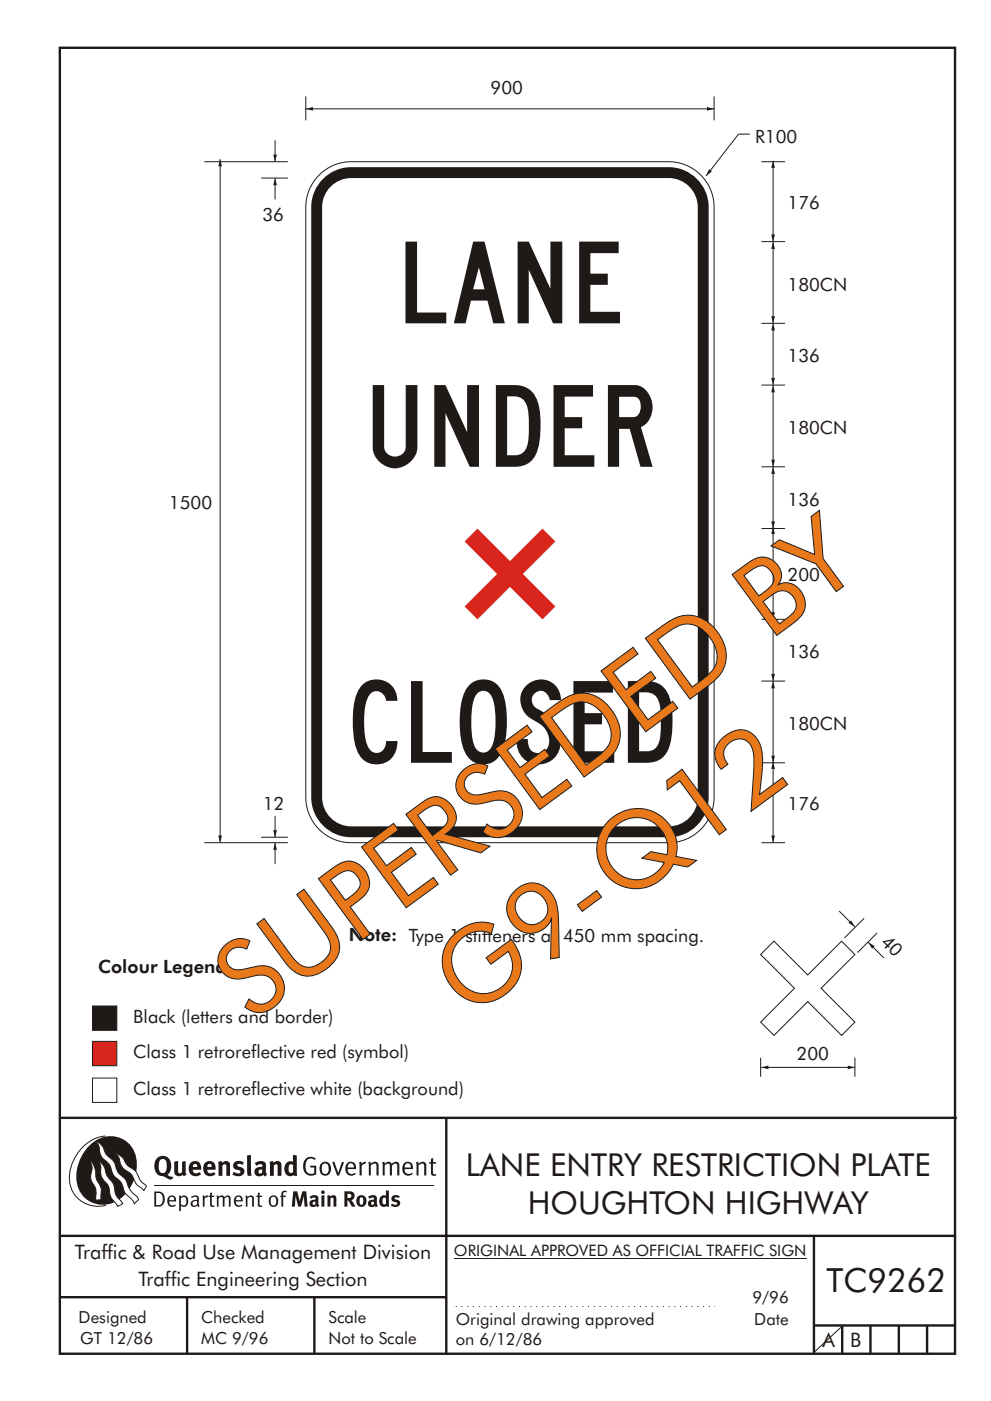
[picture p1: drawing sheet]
<svg xmlns="http://www.w3.org/2000/svg" width="210mm" height="297mm" viewBox="0 0 210 297" stroke-linecap="round" stroke-linejoin="round" font-family="sans-serif">
<g fill="none" stroke="#1f1a17" stroke-width=".51">
<path d="M12.7 10.1h189.9v276.9h-189.9zM12.7 237h190.3M94.7 236.9v50.1M12.7 262h190M12.7 275h82M39.7 275v12M66.7 275v12M172.7 262v25M172.7 281h30M178.7 281v6M184.7 281v6M190.7 281v6"/>
<path d="M196.7 281v6"/>
</g>
<path d="M96.7 277h55" fill="none" stroke="#1f1a17" stroke-width=".21" stroke-dasharray=".2 1" stroke-linecap="butt"/>
<path d="M19.6 228.6h5.2v5.1h-5.2z" fill-rule="evenodd" fill="#fff" stroke="#1f1a17" stroke-width=".21"/>
<path d="M19.6 220.8h5.2v5.2h-5.2z" fill-rule="evenodd" fill="#d9261c" stroke="#1f1a17" stroke-width=".21"/>
<path d="M19.6 213.3h5.2v5.1h-5.2z" fill-rule="evenodd" fill="#1f1a17" stroke="#1f1a17" stroke-width=".21"/>
<path d="M164 161.5v17.2M96.3 266.7h74.7M178.7 281.2l-6 5.5" fill="none" stroke="#1f1a17" stroke-width=".21"/>
<g fill="#1f1a17">
<path d="M164 161.5l.4 1.5h-.8l.4-1.5 .4 1.5z" fill-rule="evenodd"/>
<path d="M163.6 177.2h.8l-.4 1.5 .4-1.5-.4 1.5z" fill-rule="evenodd"/>
</g>
<path d="M164 144.4v17.3" fill="none" stroke="#1f1a17" stroke-width=".21"/>
<g fill="#1f1a17">
<path d="M164 144.4l.4 1.5h-.8l.4-1.5 .4 1.5z" fill-rule="evenodd"/>
<path d="M163.6 160.2h.8l-.4 1.5 .4-1.5-.4 1.5z" fill-rule="evenodd"/>
</g>
<path d="M164 131.3v13.1" fill="none" stroke="#1f1a17" stroke-width=".21"/>
<g fill="#1f1a17">
<path d="M164 131.3l.4 1.5h-.8l.4-1.5 .4 1.5z" fill-rule="evenodd"/>
<path d="M163.6 142.9h.8l-.4 1.5 .4-1.5-.4 1.5z" fill-rule="evenodd"/>
</g>
<path d="M164 111.7v19.6" fill="none" stroke="#1f1a17" stroke-width=".21"/>
<g fill="#1f1a17">
<path d="M164 111.7l.4 1.5h-.8l.4-1.5 .4 1.5z" fill-rule="evenodd"/>
<path d="M163.6 129.8h.8l-.4 1.5 .4-1.5-.4 1.5z" fill-rule="evenodd"/>
</g>
<path d="M164 99v13.1" fill="none" stroke="#1f1a17" stroke-width=".21"/>
<g fill="#1f1a17">
<path d="M164 99l.4 1.5h-.8l.4-1.5 .4 1.5z" fill-rule="evenodd"/>
<path d="M163.6 110.6h.8l-.4 1.5 .4-1.5-.4 1.5z" fill-rule="evenodd"/>
</g>
<path d="M164 81.7v17.3" fill="none" stroke="#1f1a17" stroke-width=".21"/>
<g fill="#1f1a17">
<path d="M164 81.7l.4 1.5h-.8l.4-1.5 .4 1.5z" fill-rule="evenodd"/>
<path d="M163.6 97.5h.8l-.4 1.5 .4-1.5-.4 1.5z" fill-rule="evenodd"/>
</g>
<path d="M164 68.6v13" fill="none" stroke="#1f1a17" stroke-width=".21"/>
<g fill="#1f1a17">
<path d="M164 68.6l.4 1.5h-.8l.4-1.5 .4 1.5z" fill-rule="evenodd"/>
<path d="M163.6 80.1h.8l-.4 1.5 .4-1.5-.4 1.5z" fill-rule="evenodd"/>
</g>
<path d="M164 51.3v17.3" fill="none" stroke="#1f1a17" stroke-width=".21"/>
<g fill="#1f1a17">
<path d="M164 51.3l.4 1.5h-.8l.4-1.5 .4 1.5z" fill-rule="evenodd"/>
<path d="M163.6 67h.8l-.4 1.6 .4-1.6-.4 1.6z" fill-rule="evenodd"/>
</g>
<path d="M164 34.1v17.1" fill="none" stroke="#1f1a17" stroke-width=".21"/>
<g fill="#1f1a17">
<path d="M164 34.1l.4 1.5h-.8l.4-1.5 .4 1.5z" fill-rule="evenodd"/>
<path d="M163.6 49.7h.8l-.4 1.5 .4-1.5-.4 1.5z" fill-rule="evenodd"/>
</g>
<path d="M58.4 178.7v4.5" fill="none" stroke="#1f1a17" stroke-width=".21"/>
<path d="M58.4 178.7l.4 1.5h-.8z" fill-rule="evenodd" fill="#1f1a17"/>
<path d="M58.4 173v4.5" fill="none" stroke="#1f1a17" stroke-width=".21"/>
<path d="M58 176h.8l-.4 1.5 .4-1.5-.4 1.5z" fill-rule="evenodd" fill="#1f1a17"/>
<path d="M58.4 29.7v4.6" fill="none" stroke="#1f1a17" stroke-width=".21"/>
<path d="M58 32.8h.8l-.4 1.5 .4-1.5-.4 1.5z" fill-rule="evenodd" fill="#1f1a17"/>
<path d="M58.4 37.8v4.5" fill="none" stroke="#1f1a17" stroke-width=".21"/>
<path d="M58.4 37.8l.4 1.5h-.8z" fill-rule="evenodd" fill="#1f1a17"/>
<path d="M46.7 33.8v144.9" fill="none" stroke="#1f1a17" stroke-width=".21"/>
<g fill="#1f1a17">
<path d="M46.7 33.8l.4 1.5h-.8l.4-1.5 .4 1.5z" fill-rule="evenodd"/>
<path d="M46.3 177.2h.8l-.4 1.5 .4-1.5-.4 1.5z" fill-rule="evenodd"/>
</g>
<path d="M159.1 28.4h-2.4l-6.9 8.9" fill="none" stroke="#1f1a17" stroke-width=".21"/>
<path d="M150.4 35.9l.6 .4-1.2 1z" fill-rule="evenodd" fill="#1f1a17"/>
<path d="M64.9 23.1h86.6" fill="none" stroke="#1f1a17" stroke-width=".21"/>
<g fill="#1f1a17">
<path d="M64.9 23.1l1.5-.4v.8l-1.5-.4 1.5-.4z" fill-rule="evenodd"/>
<path d="M150 22.7l1.5 .4-1.5 .4v-.8l1.5 .4z" fill-rule="evenodd"/>
</g>
<path d="M67.3 37.5a9.6 9.6 0 0 1 7.2-3.2h67.4a9.7 9.7 0 0 1 9.6 9.6v125.1a9.7 9.7 0 0 1-9.6 9.7h-67.4a9.7 9.7 0 0 1-9.6-9.7v-125.1a9.6 9.6 0 0 1 2.4-6.4z" fill="none" stroke="#1f1a17" stroke-width=".21"/>
<path d="M68.5 37.9a8.4 8.4 0 0 1 6-2.5h67.4a8.5 8.5 0 0 1 8.5 8.5v125.1a8.5 8.5 0 0 1-8.5 8.5h-67.4a8.5 8.5 0 0 1-8.5-8.5v-125.1a8.4 8.4 0 0 1 2.5-6z" fill-rule="evenodd" fill="#1f1a17"/>
<path d="M70.2 39.6a6.2 6.2 0 0 1 4.3-1.8h67.4a6.2 6.2 0 0 1 6.1 6.1v125.1a6.2 6.2 0 0 1-6.1 6.2h-67.4a6.2 6.2 0 0 1-6.2-6.2v-125.1a6.1 6.1 0 0 1 1.9-4.3z" fill-rule="evenodd" fill="#fff"/>
<path d="M98.6 114.8l2.7-2.7 6.9 6.9 6.9-6.9 2.7 2.7-6.9 6.9 6.9 6.9-2.7 2.7-6.9-6.9-6.9 6.9-2.7-2.7 6.9-6.9z" fill-rule="evenodd" fill="#d9261c"/>
<g fill="none" stroke="#1f1a17" stroke-width=".21">
<path d="M43.3 34.3h17.8M55.4 37.8h5.7M64.9 20.4v5.1M151.5 20.4v5.1M161.6 34.3h5M161.6 51.2h5M161.6 68.6h5M161.6 99h5M161.6 81.6h5M161.6 112.1h5M161.6 131.3h5M161.6 144.4h5"/>
<path d="M43.3 178.7h17.8M55.4 177.5h5.7M161.6 178.7h5M161.6 161.7h5M161.5 226.3h19.9"/>
</g>
<g fill="#1f1a17">
<path d="M161.5 226.3l1.5-.4v.8l-1.5-.4 1.5-.4z" fill-rule="evenodd"/>
<path d="M179.9 225.9l1.5 .4-1.5 .4v-.8l1.5 .4z" fill-rule="evenodd"/>
</g>
<path d="M178 193.2l3.4 3.3M183.3 194.7l-4.1 4.2M186.1 197.8l-4.2 4.2M161.4 202.4l2.8-2.9 7.2 7.2 7.2-7.2 2.8 2.9-7.2 7.1 7.2 7.2-2.8 2.8-7.2-7.1-7.2 7.1-2.8-2.8 7.2-7.2zM161.4 224.3v4M181.4 224.3v4" fill="none" stroke="#1f1a17" stroke-width=".21"/>
<path d="M180.6 195.1l.8 1.4-1.4-.8 .6-.6 .8 1.4z" fill-rule="evenodd" fill="#1f1a17"/>
<path d="M184.2 199.8l3.4 3.3" fill="none" stroke="#1f1a17" stroke-width=".21"/>
<g fill="#1f1a17">
<path d="M184.2 199.8l1.4 .8-.6 .5z" fill-rule="evenodd"/>
<path d="M64.9 245.6a1.61 1.61 0 0 1 2.1 .1l-.2 .2a1.17 1.17 0 0 0-1.4-.1 1.17 1.17 0 0 0-.6 1.2 1.42 1.42 0 0 0 1.2 1.9l.7-.2v-1.2h-.8l-.1-.4h1.3v1.9a1.82 1.82 0 0 1-2.2-.1 1.82 1.82 0 0 1-.6-2.1l.2-.7z" fill-rule="evenodd"/>
<path d="M68.2 246.6a1.77 1.77 0 0 0 .4 2.6 1.39 1.39 0 0 0 1.4-.5 1.39 1.39 0 0 0 .2-1.5 1.19 1.19 0 0 0-2-.6zM68.5 246.8a.83 .83 0 0 1 1 .1 .83 .83 0 0 1 .2 1 .75 .75 0 0 1-.6 1 .75 .75 0 0 1-.8-.8v-.9z" fill-rule="evenodd"/>
<path d="M70.5 246.4l.4-.1 .8 2.4 .8-2.3h.5l-1.1 2.8h-.4z" fill-rule="evenodd"/>
<path d="M73.6 246.7a1.74 1.74 0 0 0 .5 2.5h.9l.5-.3-.2-.3a.89 .89 0 0 1-1.1 .2 .89 .89 0 0 1-.4-.9h1.7a1.15 1.15 0 0 0-.4-1.4 1.15 1.15 0 0 0-1.5 .2zM74 246.9a.67 .67 0 0 1 .8-.1 .67 .67 0 0 1 .3 .7h-1.3z" fill-rule="evenodd"/>
<path d="M76.2 246.4l.4-.1 .1 .5 .5-.4 .5-.1-.2 .5a.61 .61 0 0 0-.8 .6v1.8h-.4z" fill-rule="evenodd"/>
<path d="M78.1 246.4l.5-.1 .1 .5a.89 .89 0 0 1 .9-.5 .89 .89 0 0 1 .7 .8v2.1h-.4v-2.1l-.1-.3-.3-.1-.8 .4v2.1h-.4z" fill-rule="evenodd"/>
<path d="M81.1 246.4l.4-.1 .1 .4a.83 .83 0 0 1 .8-.4 .83 .83 0 0 1 .7 .5 .86 .86 0 0 1 .9-.5 .86 .86 0 0 1 .7 .8v2.1h-.4l-.1-2.3a.5 .5 0 0 0-.8 0l-.2 .2v2.1h-.5v-2.2l-.4-.3-.7 .4v2.1h-.4z" fill-rule="evenodd"/>
<path d="M85.7 246.7a1.74 1.74 0 0 0 .5 2.5h.9l.5-.3-.2-.3a.89 .89 0 0 1-1.1 .2 .89 .89 0 0 1-.4-.9h1.7a1.15 1.15 0 0 0-.5-1.4 1.15 1.15 0 0 0-1.4 .2zM86 246.9a.67 .67 0 0 1 .9-.1 .67 .67 0 0 1 .3 .7h-1.3z" fill-rule="evenodd"/>
<path d="M88.3 246.4l.4-.1 .1 .5a.89 .89 0 0 1 .9-.5 .89 .89 0 0 1 .7 .8v2.1h-.4v-2.1l-.1-.3-.3-.1-.8 .4v2.1h-.4z" fill-rule="evenodd"/>
<path d="M91.5 245.7l.4-.2v.9h.7l-.2 .3h-.5v2.1l.1 .1h.5l.1 .3a.71 .71 0 0 1-1.2-.5v-2h-.3v-.3h.3z" fill-rule="evenodd"/>
<path d="M37 246.3l.8-.2v2a.46 .46 0 0 0 .2 .7 .46 .46 0 0 0 .6-.3v-2.2l.8-.1v2.3l.2 .6-.6 .3-.2-.3a1.03 1.03 0 0 1-1.2 .2 1.03 1.03 0 0 1-.6-1z" fill-rule="evenodd"/>
<path d="M40.4 246.6a1.64 1.64 0 0 0 0 2.3 1.64 1.64 0 0 0 2.3 .1l-.4-.5a.78 .78 0 0 1-.9 .3 .78 .78 0 0 1-.5-.8h1.8a1.37 1.37 0 0 0-.6-1.6 1.37 1.37 0 0 0-1.7 .2zM41 246.9a.48 .48 0 0 1 .7-.1 .48 .48 0 0 1 .2 .6h-1z" fill-rule="evenodd"/>
<path d="M43.5 246.6a1.65 1.65 0 0 0-.2 2 1.65 1.65 0 0 0 1.9 .7l.5-.3-.3-.5a.78 .78 0 0 1-.9 .3 .78 .78 0 0 1-.5-.8h1.8a1.37 1.37 0 0 0-.6-1.6 1.37 1.37 0 0 0-1.7 .2zM44.1 246.9a.48 .48 0 0 1 .6-.1 .48 .48 0 0 1 .2 .6h-.9z" fill-rule="evenodd"/>
<path d="M46.3 246.4l.7-.3 .1 .4a.95 .95 0 0 1 1-.3 .95 .95 0 0 1 .7 .9v2.2h-.8v-2.3l-.3-.2-.5 .3v2.2h-.8z" fill-rule="evenodd"/>
<path d="M49.7 246.5a1.73 1.73 0 0 1 2-.1l-.2 .6-.6-.2a.42 .42 0 0 0-.6 .3l.2 .2a1.23 1.23 0 0 1 1.4 1 1.47 1.47 0 0 1-2.3 .9l-.3-.1 .3-.6 .7 .3a.47 .47 0 0 0 .7-.3 .87 .87 0 0 0-1-.6l-.4-.2-.1-.4z" fill-rule="evenodd"/>
<path d="M54.1 246.6l.3 .6 .3-.2a.62 .62 0 0 1 .9 0v.4a1.21 1.21 0 0 0-1.3 .3 1.21 1.21 0 0 0-.2 1.4 1.19 1.19 0 0 0 1.7 0l.5 .3 .4-.4-.3-.4v-1.3a.96 .96 0 0 0-1.3-1.1zM55 248.1l.6-.1v.6a.43 .43 0 0 1-.6 .1 .43 .43 0 0 1 0-.6z" fill-rule="evenodd"/>
<path d="M57.2 246.4l.7-.3 .1 .4a.95 .95 0 0 1 1-.3 .95 .95 0 0 1 .7 .9v2.2h-.8v-2.3l-.3-.2-.5 .3v2.2h-.8z" fill-rule="evenodd"/>
<path d="M62.2 244.8v1.6a1.29 1.29 0 0 0-1.4 .1 1.29 1.29 0 0 0-.5 1.3 1.24 1.24 0 0 0 .5 1.4 1.24 1.24 0 0 0 1.5-.1l.1 .2h.7l-.1-4.3zM61.5 246.9h.4l.3 .1v1.5l-.3 .2a.48 .48 0 0 1-.6-.5 1.52 1.52 0 0 1 .2-1.3z" fill-rule="evenodd"/>
<path d="M52.4 245l.8-.2 .2 4.5h-.8l-.1-.2z" fill-rule="evenodd"/>
</g>
<path d="M22.4 240.9a9 9 0 0 0-7.4 10.8 6.2 6.2 0 0 0 7.5 3.9M32.7 251.4h59.4" fill="none" stroke="#1f1a17" stroke-width=".21"/>
<path d="M19.1 242.7a5.7 5.7 0 0 1 6.5-1.4 5.7 5.7 0 0 1 3.4 5.7 8.6 8.6 0 0 1-6.2 8.4 5.7 5.7 0 0 1-6.5-7.1 9.9 9.9 0 0 1 2.8-5.6z" fill-rule="evenodd" fill="#1f1a17"/>
<path d="M24.4 244.6a3.1 3.1 0 0 1 2.3 2.1l.8 .8a3.2 3.2 0 0 1 2 2.3l.4 .7 1.2 1-.6 .9-.2-.3a3.5 3.5 0 0 1-1.9-2 3.8 3.8 0 0 0-2.1-2.2 3.5 3.5 0 0 1-1-2.3zM20.4 242a3.4 3.4 0 0 1 1.9 2.4l.7 .9a3.3 3.3 0 0 1 1.7 2.5 4.4 4.4 0 0 0 1.7 2l.3 .3a6.1 6.1 0 0 0 2.5 3.7l.2 .5-.9 .9a6.1 6.1 0 0 0-1.9-2.2l-.4-.7a3.6 3.6 0 0 0-1.9-2.8l-.6-1.1a3.6 3.6 0 0 0-1.9-2.8 3.7 3.7 0 0 1-.8-2.4zM21 246.2a3.4 3.4 0 0 1 1.5 2.7l.6 .9a3.8 3.8 0 0 1 1.4 3.1l.3 .8 1.2 1.5-1 .6-.5-.8a3.2 3.2 0 0 1-1.3-2.8 4.3 4.3 0 0 0-1.4-2.2 4.7 4.7 0 0 1-.5-2.9zM19.2 246.1a5.1 5.1 0 0 1 1.2 3.7l.3 .7a3.1 3.1 0 0 1 .7 3l.1 .8-1.1 .2-.1-.8a3.5 3.5 0 0 0-.9-3.2 3.6 3.6 0 0 1 .1-2.6z" fill-rule="evenodd" fill="#fff" stroke="#1f1a17" stroke-width=".21"/>
<g fill="#1f1a17">
<path d="M33.4 245.5a2.51 2.51 0 0 0 .4 3.7l.8 .2a2.78 2.78 0 0 0 2 .6l.2-.5h-.6l-.7-.4a2.56 2.56 0 0 0 0-3.8 1.83 1.83 0 0 0-2.1 .2zM34 245.9a.87 .87 0 0 1 1 0 .87 .87 0 0 1 .4 .9v.4a1.17 1.17 0 0 1-.9 1.5h-.3a2.38 2.38 0 0 1-.2-2.8z" fill-rule="evenodd"/>
<path d="M33.1 252.9v2.6a1.12 1.12 0 0 0 1.2-.3 1.12 1.12 0 0 0 .2-1.1l-.1-.6-.3-.4zM32.7 252.6h1.1a1.67 1.67 0 0 1 1.2 1.7 1.67 1.67 0 0 1-1.3 1.5h-1zM36.1 253.9l-.2 .6h1.1a.55 .55 0 0 0-.3-.7 .55 .55 0 0 0-.6 .1zM35.8 253.8a.95 .95 0 0 1 1.2-.2 .95 .95 0 0 1 .4 1.1h-1.5a.72 .72 0 0 0 .4 .8 .72 .72 0 0 0 .9-.1l.1 .2a1.15 1.15 0 0 1-1.5 0 1.15 1.15 0 0 1-.2-1.5zM38.4 254.1v1.2a.7 .7 0 0 0 .9 .1 .7 .7 0 0 0 .2-.9 .61 .61 0 0 0-.4-.7 .61 .61 0 0 0-.7 .3zM38 253.5l.3-.1 .1 .4a.95 .95 0 0 1 1.2-.1 .95 .95 0 0 1 .3 1.1 .92 .92 0 0 1-.5 1 .92 .92 0 0 1-1-.2v1.1l-.4 .1zM40.9 254.9a.5 .5 0 0 0 .2 .7 .5 .5 0 0 0 .7-.3v-.7zM40.5 253.8a1 1 0 0 1 1.7 .2v1.4l.2 .3-.2 .2-.3-.3a.78 .78 0 0 1-1.4-.1 .78 .78 0 0 1 .8-1.1h.5a.58 .58 0 0 0-.3-.7 .58 .58 0 0 0-.7 .3zM43 253.5l.3-.1 .1 .4 .3-.3h.5l-.2 .3a.52 .52 0 0 0-.6 .6v1.4h-.4zM44.6 252.9l.4-.1-.1 .7h.6l-.1 .3h-.5v1.5a.35 .35 0 0 0 .6 .3v.2a.57 .57 0 0 1-.6 .1 .57 .57 0 0 1-.3-.5v-1.6h-.3v-.3h.3zM45.9 253.5l.4-.1 .1 .4 .2-.2a.64 .64 0 0 1 1 .2 .7 .7 0 0 1 .8-.4 .7 .7 0 0 1 .5 .7v1.7h-.4v-1.7l-.2-.3-.7 .3v1.7h-.3v-1.6a.38 .38 0 0 0-.3-.5 .38 .38 0 0 0-.5 .3l-.1 .1v1.7h-.4zM50.2 253.9l-.2 .6h1.1a.55 .55 0 0 0-.2-.7 .55 .55 0 0 0-.7 .1zM49.9 253.8a.95 .95 0 0 1 1.2-.2 .95 .95 0 0 1 .4 1.1h-1.5a.72 .72 0 0 0 .4 .8 .72 .72 0 0 0 .9-.1l.1 .2a1.15 1.15 0 0 1-1.5 0 1.15 1.15 0 0 1-.2-1.5zM52.1 253.5l.3-.1 .1 .4a.72 .72 0 0 1 .8-.4 .72 .72 0 0 1 .6 .7v1.7h-.4v-1.5a.45 .45 0 0 0-.3-.6 .45 .45 0 0 0-.5 .3l-.2 .1v1.7h-.3zM54.7 252.9l.4-.1v.7h.6l-.1 .3h-.5v1.5a.35 .35 0 0 0 .5 .3v.2a.57 .57 0 0 1-.6 .1 .57 .57 0 0 1-.3-.5v-1.6h-.3v-.3h.3zM57.6 253.9l-.2 .7a.65 .65 0 0 0 .3 .9 .65 .65 0 0 0 .8-.3l.1-.1a.93 .93 0 0 0-.7-1.4zM57.3 253.8a1.12 1.12 0 0 1 1.4 0 1.12 1.12 0 0 1 .2 1.4 1.01 1.01 0 0 1-1.2 .7 1.01 1.01 0 0 1-.7-1.2zM59.9 252.6l.5-.2 .5 .2-.2 .2-.3-.1-.3 .2v.6h.6l-.1 .3h-.5v2h-.4v-2h-.2v-.3h.2zM62.2 252.6l-.3 3.2h.7l.1-2.2 .6 2.2h.5l.7-2.2 .1 2.2h.7l-.3-3.2h-.9l-.5 2.1-.5-2.1zM65.7 253.7l.3 .5a.51 .51 0 0 1 .5-.3 .51 .51 0 0 1 .4 .4v.1a.88 .88 0 0 0-1.1 .3 .88 .88 0 0 0 .2 1.1 .9 .9 0 0 0 1.1-.1l.3 .3 .4-.4-.3-.3v-1.1a.87 .87 0 0 0-.4-.8 .87 .87 0 0 0-1 .1zM66.4 254.9l.5-.1v.5l-.1 .1h-.3l-.2-.1zM68.2 253.5v2.3h.6v-2.4zM68.1 252.8a.4 .4 0 0 0 .8 0 .4 .4 0 0 0-.8 0zM69.4 253.5l.1 2.3h.6v-1.7a.33 .33 0 0 1 .4-.2 .33 .33 0 0 1 .2 .4v1.5h.7v-1.7a.75 .75 0 0 0-.6-.7 .75 .75 0 0 0-.8 .3v-.3zM73.1 252.6v3.2h.6v-1.3l.3 .2 .7 1.1h.7l-.9-1.4a.94 .94 0 0 0 .7-1 .94 .94 0 0 0-.9-.8zM73.7 253.1a.51 .51 0 0 1 .7 .1 .51 .51 0 0 1-.1 .8h-.6zM75.9 253.7a1.19 1.19 0 0 0-.1 1.8 1.19 1.19 0 0 0 1.7-.1 1.19 1.19 0 0 0 0-1.6 1.19 1.19 0 0 0-1.6-.1zM76.5 253.9h.2a.99 .99 0 0 1 0 1.5 1.06 1.06 0 0 1-.2-1.5zM78.1 253.7l.3 .5a.51 .51 0 0 1 .5-.3 .51 .51 0 0 1 .4 .4v.1a.88 .88 0 0 0-1.1 .3 .88 .88 0 0 0 .2 1.1 .9 .9 0 0 0 1.1-.1l.3 .3 .4-.4-.2-.3v-1.1a.87 .87 0 0 0-.5-.8 .87 .87 0 0 0-1 .1zM78.9 254.9l.4-.1v.5l-.1 .1h-.3l-.2-.1zM81.9 252.4v1.2a1.2 1.2 0 0 0-1.4 .5 1.2 1.2 0 0 0 .2 1.5l.5 .3 .8-.2v.1h.6l-.1-3.3zM81.4 254l.5 .1-.1 1.2a.46 .46 0 0 1-.5 0 .46 .46 0 0 1-.2-.6zM83.3 253.6a.79 .79 0 0 0-.2 1 .79 .79 0 0 0 1 .3 .33 .33 0 0 1 0 .5 .33 .33 0 0 1-.5 0l-.5-.2-.2 .4a1.15 1.15 0 0 0 1.2 .3 1.15 1.15 0 0 0 .8-1 1.49 1.49 0 0 0-1.2-.7 .4 .4 0 0 1 .3-.4 .4 .4 0 0 1 .4 .1l.2 .1 .2-.4a1.47 1.47 0 0 0-1.5 0z" fill-rule="evenodd"/>
</g>
<g font-size="22.4" fill="#1f1a17">
<text x="53.2" y="216.7" transform="rotate(-36 53.2 216.7)">SUPERSEDED BY</text>
<text x="99.4" y="216.1" transform="rotate(-36 99.4 216.1)">G9-Q12</text>
</g>
<g font-size="17.3" fill="#1f1a17">
<text x="86" y="68.6">LANE</text>
<text x="79.1" y="99">UNDER</text>
<text x="74.8" y="161.7">CLOSED</text>
</g>
<text font-size="7.1" fill="#1f1a17" x="175.4" y="274">TC9262</text>
<g font-size="6.7" fill="#1f1a17">
<text x="98.8" y="249.3">LANE ENTRY RESTRICTION PLATE</text>
<text x="112" y="257.3">HOUGHTON HIGHWAY</text>
</g>
<g font-size="4.2" fill="#1f1a17">
<text x="15.9" y="267">Traffic &amp; Road Use Management Division</text>
<text x="29.4" y="272.6">Traffic Engineering Section</text>
<text x="174.5" y="285.5">A</text>
<text x="180.4" y="285.5">B</text>
</g>
<g font-size="3.9" fill="#1f1a17">
<text x="104.1" y="19.9">900</text>
<text x="160.2" y="30.3">R100</text>
<text x="55.7" y="46.8">36</text>
<text x="167.1" y="44.4">176</text>
<text x="167.1" y="61.6">180CN</text>
<text x="167.1" y="76.8">136</text>
<text x="167.1" y="92">180CN</text>
<text x="35.9" y="107.9">1500</text>
<text x="167.1" y="107.2">136</text>
<text x="167.1" y="123.2">200</text>
<text x="167.1" y="139.6">136</text>
<text x="167.1" y="154.8">180CN</text>
<text x="55.7" y="171.8">12</text>
<text x="167.1" y="171.8">176</text>
<text x="74" y="199.6">Note: Type 1 stiffeners ar 450 mm spacing.</text>
<text x="186.7" y="199.9" transform="rotate(45 186.7 199.9)">40</text>
<text x="20.8" y="206.2">Colour Legend</text>
<text x="28.3" y="216.9">Black (letters and border)</text>
<text x="28.3" y="224.4">Class 1 retroreflective red (symbol)</text>
<text x="169" y="224.8">200</text>
<text x="28.3" y="232.2">Class 1 retroreflective white (background)</text>
</g>
<g font-size="3.5" fill="#1f1a17">
<text x="16.7" y="280.5">Designed</text>
<text x="42.7" y="280.5">Checked</text>
<text x="69.7" y="280.5">Scale</text>
<text x="96.7" y="281">Original drawing approved</text>
<text x="159.6" y="276.3">9/96</text>
<text x="160" y="281">Date</text>
<text x="17" y="284.9">GT 12/86</text>
<text x="42.7" y="284.9">MC 9/96</text>
<text x="69.7" y="285">Not to Scale</text>
<text x="96.7" y="285.3">on 6/12/86</text>
</g>
<text font-size="3.4" fill="#1f1a17" x="96.3" y="266.3">ORIGINAL APPROVED AS OFFICIAL TRAFFIC SIGN</text>
</svg>
